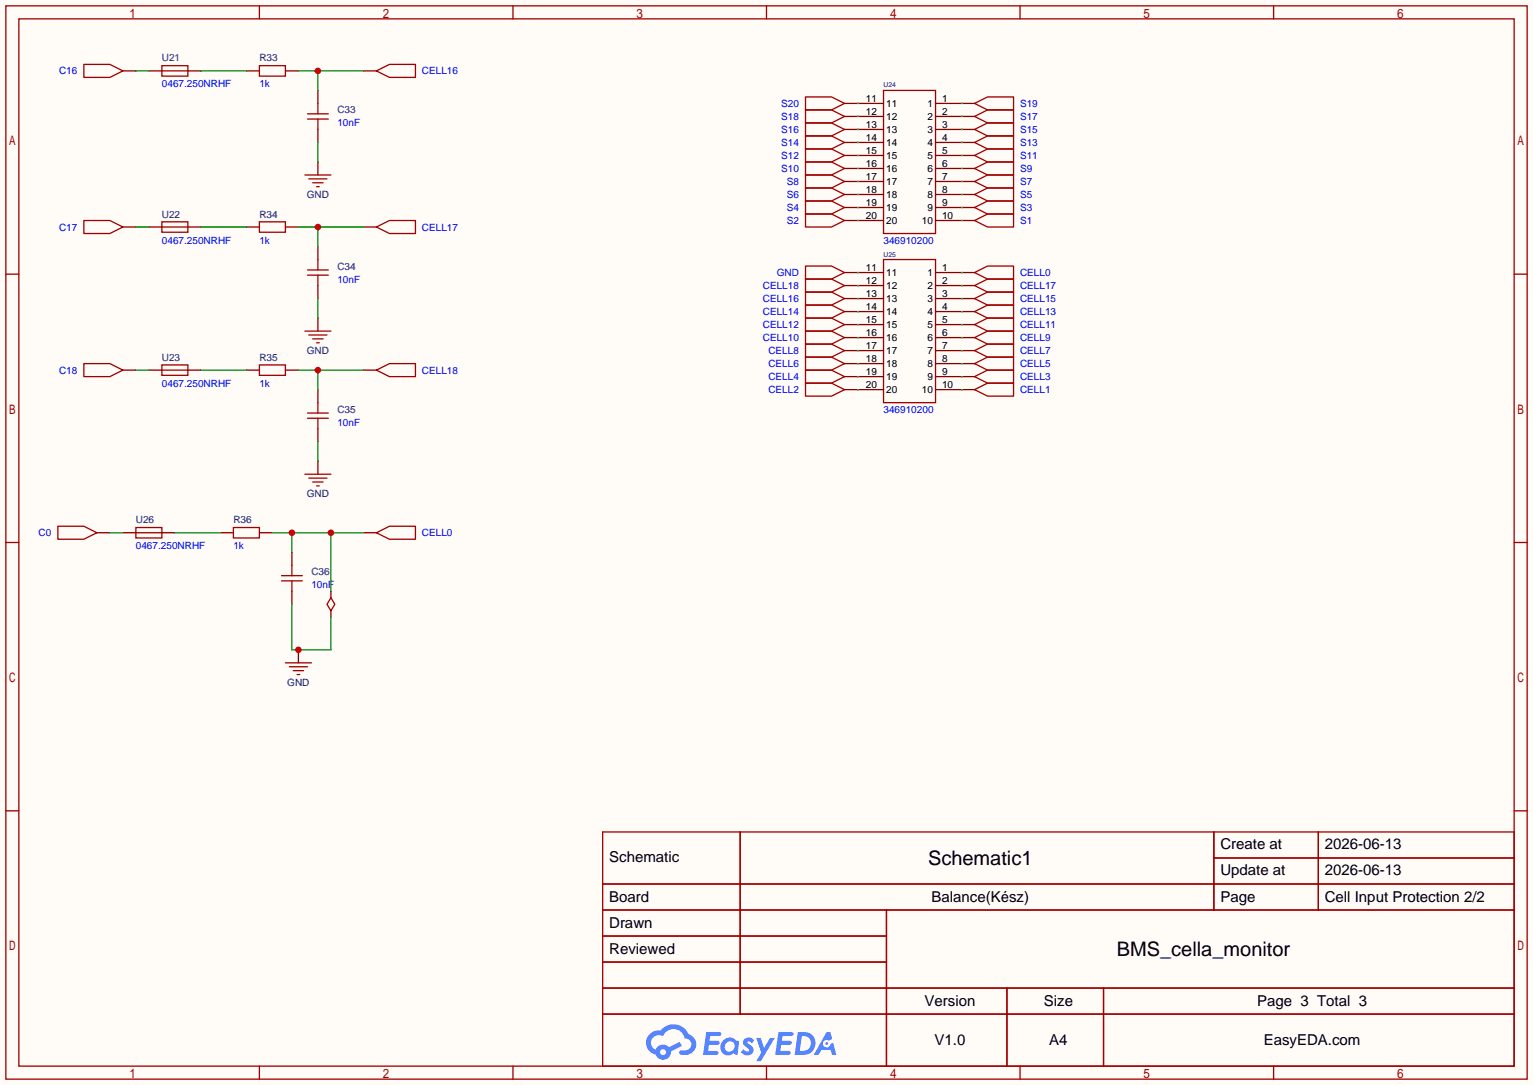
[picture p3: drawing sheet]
<svg xmlns="http://www.w3.org/2000/svg" width="299mm" height="212mm" viewBox="0 0 299 212" stroke-linecap="round" stroke-linejoin="round" font-family="sans-serif">
<path d="M0 0h299.5v211.8h-299.5z" fill="#fffcf7"/>
<g fill="none" stroke="#a10000" stroke-width=".25">
<path d="M1.1 1.1h297.2v209.6h-297.2zM3.7 3.7h292.1v204.5h-292.1zM50.7 1.1v2.6M100.2 1.1v2.6M149.7 1.1v2.6M199.3 1.1v2.6M248.8 1.1v2.6M1.1 53.5h2.6M295.8 53.5h2.5M1.1 105.9h2.6M295.8 105.9h2.5M1.1 158.3h2.6"/>
<path d="M295.8 158.3h2.5M117.7 162.4h178.1v45.8h-178.1zM117.7 172.6h178.1M117.7 177.7h178.1M144.6 162.4v35.6M173.2 177.7v30.5M237.1 162.4v15.3M237.1 167.5h58.7M257.5 162.4v15.3M117.7 182.8h55.5M117.7 192.9h178.1M117.7 187.8h55.5"/>
<path d="M117.7 198h178.1M196.7 192.9v15.3M215.6 192.9v15.3M50.7 208.2v2.5M100.2 208.2v2.5M149.7 208.2v2.5M199.3 208.2v2.5M248.8 208.2v2.5"/>
</g>
<g fill="#5487ff">
<path d="M145.5 202.8a1.3 1.3 0 0 1 1.8 .3l-.4 .6a.54 .54 0 0 0-.9-.2l.1 .2a1.58 1.58 0 0 1 1.1 1.6 1.43 1.43 0 0 1-2.5 .1l.5-.6a.64 .64 0 0 0 .5 .5 .64 .64 0 0 0 .7-.3l-.2-.2a1.35 1.35 0 0 1-.9-1.8z"/>
<path d="M147.7 202.7h.9l.7 1.9 1.1-1.9h.9l-2.7 4.5h-.9l1-1.7z"/>
<path d="M138 201.5h1.6a1.31 1.31 0 0 1 1.2 .2 .4 .4 0 0 1-.3 .6h-1.8l-.1 .9h1.6a.4 .4 0 0 1 .4 .4 .4 .4 0 0 1-.4 .4h-1.7l-.2 1.2h.8a1.23 1.23 0 0 1 1.2 .2 .39 .39 0 0 1-.3 .6h-2.7z"/>
<path d="M152.1 201.5h1.6a1.32 1.32 0 0 1 1.3 .2 .39 .39 0 0 1-.4 .6h-1.7l-.2 .9h1.7a.4 .4 0 0 1 .3 .4 .4 .4 0 0 1-.4 .4h-1.7l-.2 1.2h.8a1.23 1.23 0 0 1 1.2 .2 .39 .39 0 0 1-.3 .6h-2.7z"/>
<path d="M161.5 201.5h.7l.4 1.3-.7 .4a.75 .75 0 0 0-1.1 .3 .75 .75 0 0 0 .5 1 .75 .75 0 0 0 .9-.6l.6-.3 .6 2.4h-.9l-.2-1h-1.9l-.5 1h-.9z"/>
<path d="M155.9 201.5l-.7 4.5h1.5a2.27 2.27 0 0 0 2.6-2.3 2.27 2.27 0 0 0-2.7-2.2zM156.6 202.3a1.5 1.5 0 0 1 1.8 1.5 1.5 1.5 0 0 1-1.9 1.4h-.3z"/>
<path d="M141.3 203.1a1.6 1.6 0 0 0-.3 2.3 1.6 1.6 0 0 0 2.3 .2l.8 .4 .3-2.5-.2-.3h-.4a1.58 1.58 0 0 0-2.5-.1zM141.9 203.6a.99 .99 0 0 1 1.6 .3 .99 .99 0 0 1-.9 1.4 .94 .94 0 0 1-1-.5 .94 .94 0 0 1 .3-1.2z"/>
<path d="M126.9 201.9a2.37 2.37 0 0 0 1.2 4 1.54 1.54 0 0 0 1.7 1 1.54 1.54 0 0 0 1.3-1.6l2.1-1.1-.5-.8-2 1.1a1.57 1.57 0 0 0-2.6 .4 1.5 1.5 0 0 1-.8-2.1 1.5 1.5 0 0 1 2.2-.5 2.23 2.23 0 0 1 2.3-1.4 2.23 2.23 0 0 1 2 1.8 1.16 1.16 0 0 1 1.2 1.1 1.16 1.16 0 0 1-1 1.3h-.7a.47 .47 0 0 0-.6 .3 .47 .47 0 0 0 .4 .6 2.17 2.17 0 0 0 2.5-1 2.17 2.17 0 0 0-.3-2.7l-.8-.4a3.2 3.2 0 0 0-5.4-.7l-1.2 .1zM129 205.4a.58 .58 0 0 1 1.1 0 .58 .58 0 0 1-1.1 0z"/>
<circle cx="161.5" cy="203.8" r=".28"/>
</g>
<g fill="none" stroke="#a10000" stroke-width=".25">
<path d="M16.4 12.6h5.1l2.5 1.2-2.5 1.3h-5.1zM31.6 12.8h5.1v2.1h-5.1zM31.6 13.8h5.1M50.7 12.8h5.1v2.1h-5.1zM73.5 13.8l2.6-1.2h5.1v2.5h-5.1zM157.4 18.9h5l2.6 1.3-2.6 1.3h-5zM172.6 17.7h10.2v27.9h-10.2zM60.1 23.2h4M60.1 22.2h4M62.1 20.2v2M62.1 23.2v2.1M157.4 34.2h5l2.6 1.2-2.6 1.3h-5z"/>
<path d="M157.4 21.5h5l2.6 1.2-2.6 1.3h-5zM157.4 26.5h5l2.6 1.3-2.6 1.3h-5zM157.4 36.7h5l2.6 1.3-2.6 1.2h-5zM157.4 24h5l2.6 1.3-2.6 1.2h-5zM157.4 39.2h5l2.6 1.3-2.6 1.3h-5zM157.4 31.6h5l2.6 1.3-2.6 1.3h-5zM157.4 29.1h5l2.6 1.3-2.6 1.2h-5zM190.4 30.4l2.5-1.3h5.1v2.5h-5.1zM190.4 25.3l2.5-1.3h5.1v2.5h-5.1zM190.4 27.8l2.5-1.3h5.1v2.6h-5.1zM190.4 32.9l2.5-1.3h5.1v2.6h-5.1zM190.4 22.7l2.5-1.2h5.1v2.5h-5.1z"/>
<path d="M190.4 20.2l2.5-1.3h5.1v2.6h-5.1zM190.4 35.4l2.5-1.2h5.1v2.5h-5.1zM190.4 38l2.5-1.3h5.1v2.5h-5.1zM16.4 43.1h5.1l2.5 1.2-2.5 1.3h-5.1zM31.6 43.3h5.1v2h-5.1zM31.6 44.3h5.1M50.7 43.3h5.1v2h-5.1zM60.1 53.7h4M60.1 52.7h4M62.1 50.7v2M62.1 53.7v2.1M73.5 44.3l2.6-1.2h5.1v2.5h-5.1z"/>
<path d="M157.4 41.8h5l2.6 1.3-2.6 1.2h-5zM157.4 51.9h5l2.6 1.3-2.6 1.3h-5zM157.4 54.5h5l2.6 1.3-2.6 1.2h-5zM157.4 57h5l2.6 1.3-2.6 1.3h-5zM157.4 59.6h5l2.6 1.2-2.6 1.3h-5zM172.6 50.7h10.2v27.9h-10.2zM190.4 40.5l2.5-1.3h5.1v2.6h-5.1zM190.4 43.1l2.5-1.3h5.1v2.5h-5.1zM190.4 53.2l2.5-1.3h5.1v2.6h-5.1zM190.4 55.8l2.5-1.3h5.1v2.5h-5.1zM190.4 58.3l2.5-1.3h5.1v2.6h-5.1zM16.4 71h5.1l2.5 1.3-2.5 1.2h-5.1z"/>
<path d="M31.6 71.2h5.1v2.1h-5.1zM31.6 72.3h5.1M50.7 71.2h5.1v2.1h-5.1zM62.1 78.6v2M73.5 72.3l2.6-1.3h5.1v2.5h-5.1zM157.4 64.6h5l2.6 1.3-2.6 1.3h-5zM157.4 62.1h5l2.6 1.3-2.6 1.2h-5zM157.4 67.2h5l2.6 1.3-2.6 1.2h-5zM157.4 74.8h5l2.6 1.3-2.6 1.2h-5zM157.4 69.7h5l2.6 1.3-2.6 1.3h-5zM157.4 72.3h5l2.6 1.2-2.6 1.3h-5zM190.4 73.5l2.5-1.2h5.1v2.5h-5.1z"/>
<path d="M190.4 60.8l2.5-1.2h5.1v2.5h-5.1zM190.4 63.4l2.5-1.3h5.1v2.5h-5.1zM190.4 65.9l2.5-1.3h5.1v2.6h-5.1zM190.4 68.5l2.5-1.3h5.1v2.5h-5.1zM190.4 76.1l2.5-1.3h5.1v2.5h-5.1zM190.4 71l2.5-1.3h5.1v2.6h-5.1zM60.1 81.7h4M60.1 80.6h4M62.1 81.7v2M11.3 102.7h5.1l2.5 1.3-2.5 1.3h-5.1zM26.5 103h5.1v2h-5.1zM26.5 104h5.1"/>
<path d="M45.6 103h5.1v2h-5.1zM55 113.4h4.1M55 112.4h4.1M57 110.4v2M57 113.4v2M73.5 104l2.6-1.3h5.1v2.6h-5.1zM55.8 129.4h5M56.5 130.2h3.6M57.3 130.9h2M58 131.7h.5"/>
</g>
<g fill="none" stroke="#870000" stroke-width=".25">
<path d="M24 13.8h2.5M29.1 13.8h2.5M36.7 13.8h2.5M48.1 13.8h2.6M55.8 13.8h2.5M62.1 17.7v2.5M71 13.8h2.5M62.1 25.3v2.5M165 20.2h7.6M165 22.7h7.6M165 25.3h7.6M165 27.8h7.6"/>
<path d="M165 30.4h7.6M165 32.9h7.6M165 35.4h7.6M165 38h7.6M182.8 20.2h7.6M182.8 22.7h7.6M182.8 25.3h7.6M182.8 27.8h7.6M182.8 30.4h7.6M182.8 32.9h7.6M182.8 35.4h7.6M182.8 38h7.6"/>
<path d="M24 44.3h2.5M29.1 44.3h2.5M36.7 44.3h2.5M48.1 44.3h2.6M55.8 44.3h2.5M62.1 48.1v2.6M62.1 55.8v2.5M71 44.3h2.5M165 40.5h7.6M165 43.1h7.6M165 53.2h7.6M165 55.8h7.6"/>
<path d="M165 58.3h7.6M182.8 40.5h7.6M182.8 43.1h7.6M182.8 53.2h7.6M182.8 55.8h7.6M182.8 58.3h7.6M24 72.3h2.5M29.1 72.3h2.5M36.7 72.3h2.5M48.1 72.3h2.6M55.8 72.3h2.5M62.1 76.1v2.5"/>
<path d="M71 72.3h2.5M165 60.8h7.6M165 63.4h7.6M165 65.9h7.6M165 68.5h7.6M165 71h7.6M165 73.5h7.6M165 76.1h7.6M182.8 60.8h7.6M182.8 63.4h7.6M182.8 65.9h7.6M182.8 68.5h7.6"/>
<path d="M182.8 71h7.6M182.8 73.5h7.6M182.8 76.1h7.6M62.1 83.7v2.5M18.9 104h2.6M24 104h2.5M31.6 104h2.6M43.1 104h2.5M50.7 104h2.5M57 107.8v2.6M57 115.4v2.6M71 104h2.5"/>
<path d="M58.3 126.9v2.5"/>
</g>
<path d="M26.5 13.8h2.6M39.2 13.8h8.9M26.5 44.3h2.6M39.2 44.3h8.9M26.5 72.3h2.6M39.2 72.3h8.9M34.2 104h8.9M53.2 104h17.8M57 104v3.8M64.6 104v11.4" fill="none" stroke="#008700" stroke-width=".25"/>
<g fill="#c00">
<circle cx="57" cy="104" r=".63"/>
<circle cx="64.6" cy="104" r=".63"/>
</g>
<path d="M58.3 72.3h12.7M62.1 72.3v3.8" fill="none" stroke="#008700" stroke-width=".25"/>
<circle cx="62.1" cy="72.3" r=".63" fill="#c00"/>
<path d="M58.3 44.3h12.7M62.1 44.3v3.8" fill="none" stroke="#008700" stroke-width=".25"/>
<circle cx="62.1" cy="44.3" r=".63" fill="#c00"/>
<path d="M58.3 13.8h12.7M62.1 13.8v3.9" fill="none" stroke="#008700" stroke-width=".25"/>
<circle cx="62.1" cy="13.8" r=".63" fill="#c00"/>
<path d="M62.1 31.6v2.6M62.1 62.1v2.5M62.1 90v2.6M64.6 115.4v1.3M64.6 119.3v1.2" fill="none" stroke="#870000" stroke-width=".25"/>
<g fill="none" stroke="#a10000" stroke-width=".25">
<path d="M59.6 34.2h5M60.3 34.9h3.6M61.1 35.7h2M61.8 36.4h.6M59.6 64.6h5M60.3 65.4h3.6M61.1 66.2h2M61.8 66.9h.6M59.6 92.6h5M60.3 93.3h3.6M61.1 94.1h2M61.8 94.9h.6"/>
<path d="M64.6 116.7l.8 1.3-.8 1.3-.7-1.3z"/>
</g>
<g fill="none" stroke="#008700" stroke-width=".25">
<path d="M62.1 27.8v3.8M167.5 38h.1M167.5 35.4h.1M167.5 32.9h.1M167.5 30.4h.1M167.5 27.8h.1M167.5 25.3h.1M167.5 22.7h.1M167.5 20.2h.1M187.8 38h.1M187.8 35.4h.1M187.8 32.9h.1"/>
<path d="M187.8 30.4h.1M187.8 27.8h.1M187.8 25.3h.1M187.8 22.7h.1M187.8 20.2h.1M62.1 58.3v3.8M167.5 43.1h.1M167.5 40.5h.1M167.5 58.3h.1M167.5 55.8h.1M167.5 53.2h.1M187.8 43.1h.1"/>
<path d="M187.8 40.5h.1M187.8 58.3h.1M187.8 55.8h.1M187.8 53.2h.1M167.5 76.1h.1M167.5 73.5h.1M167.5 71h.1M167.5 68.5h.1M167.5 65.9h.1M167.5 63.4h.1M167.5 60.8h.1M187.8 76.1h.1"/>
<path d="M187.8 73.5h.1M187.8 71h.1M187.8 68.5h.1M187.8 65.9h.1M187.8 63.4h.1M187.8 60.8h.1M62.1 86.2v3.8M57 118v8.9h7.6v-6.4"/>
</g>
<circle cx="58.3" cy="126.9" r=".63" fill="#c00"/>
<path d="M21.5 104h2.5" fill="none" stroke="#008700" stroke-width=".25"/>
<g font-size="3.9">
<text x="181.3" y="168.9">Schematic1</text>
<text x="218.2" y="186.7">BMS_cella_monitor</text>
</g>
<g font-size="2.9">
<text x="238.4" y="165.9">Create at</text>
<text x="258.8" y="165.9">2026-06-13</text>
<text x="119" y="168.4">Schematic</text>
<text x="238.4" y="170.9">Update at</text>
<text x="258.8" y="170.9">2026-06-13</text>
<text x="119" y="176">Board</text>
<text x="182" y="176">Balance(Kész)</text>
<text x="238.4" y="176">Page</text>
<text x="258.8" y="176">Cell Input Protection 2/2</text>
<text x="119" y="181.1">Drawn</text>
<text x="119" y="186.2">Reviewed</text>
<text x="180.6" y="196.3">Version</text>
<text x="203.9" y="196.3">Size</text>
<text x="245.6" y="196.3">Page 3 Total 3</text>
<text x="182.6" y="204">V1.0</text>
<text x="205" y="204">A4</text>
<text x="246.9" y="204">EasyEDA.com</text>
</g>
<g font-size="2" fill="#000080">
<text x="31.6" y="12">U21</text>
<text x="50.7" y="12">R33</text>
<text x="65.9" y="22.1">C33</text>
<text x="59.9" y="38.7">GND</text>
<text x="31.6" y="42.5">U22</text>
<text x="50.7" y="42.5">R34</text>
<text x="65.9" y="52.6">C34</text>
<text x="31.6" y="70.4">U23</text>
<text x="50.7" y="70.4">R35</text>
<text x="59.9" y="69.1">GND</text>
<text x="65.9" y="80.6">C35</text>
<text x="59.9" y="97.1">GND</text>
<text x="26.5" y="102.2">U26</text>
<text x="45.6" y="102.2">R36</text>
<text x="60.8" y="112.3">C36</text>
<text x="56.1" y="133.9">GND</text>
</g>
<g font-size="2" fill="#00f">
<text x="11.5" y="14.5">C16</text>
<text x="31.6" y="17.1">0467.250NRHF</text>
<text x="50.7" y="17.1">1k</text>
<text x="82.4" y="14.5">CELL16</text>
<text x="152.6" y="23.4">S18</text>
<text x="152.6" y="20.9">S20</text>
<text x="199.3" y="23.4">S17</text>
<text x="199.3" y="20.9">S19</text>
<text x="65.9" y="24.7">10nF</text>
<text x="152.6" y="28.5">S14</text>
<text x="152.6" y="26">S16</text>
<text x="199.3" y="26">S15</text>
<text x="199.3" y="28.5">S13</text>
<text x="152.6" y="33.6">S10</text>
<text x="152.6" y="31">S12</text>
<text x="199.3" y="31">S11</text>
<text x="199.3" y="33.6">S9</text>
<text x="153.7" y="36.1">S8</text>
<text x="153.7" y="38.7">S6</text>
<text x="153.7" y="41.2">S4</text>
<text x="199.3" y="41.2">S3</text>
<text x="199.3" y="36.1">S7</text>
<text x="199.3" y="38.7">S5</text>
<text x="11.5" y="45">C17</text>
<text x="31.6" y="47.5">0467.250NRHF</text>
<text x="50.7" y="47.5">1k</text>
<text x="82.4" y="45">CELL17</text>
<text x="153.7" y="43.7">S2</text>
<text x="172.6" y="47.5">346910200</text>
<text x="199.3" y="43.7">S1</text>
<text x="151.7" y="53.9">GND</text>
<text x="199.3" y="53.9">CELL0</text>
<text x="65.9" y="55.2">10nF</text>
<text x="149" y="56.4">CELL18</text>
<text x="149" y="59">CELL16</text>
<text x="199.3" y="56.4">CELL17</text>
<text x="199.3" y="59">CELL15</text>
<text x="149" y="61.5">CELL14</text>
<text x="149" y="64.1">CELL12</text>
<text x="199.3" y="61.5">CELL13</text>
<text x="199.3" y="64.1">CELL11</text>
<text x="149" y="66.6">CELL10</text>
<text x="150.1" y="69.1">CELL8</text>
<text x="150.1" y="71.7">CELL6</text>
<text x="199.3" y="66.6">CELL9</text>
<text x="199.3" y="69.1">CELL7</text>
<text x="199.3" y="71.7">CELL5</text>
<text x="11.5" y="72.9">C18</text>
<text x="31.6" y="75.5">0467.250NRHF</text>
<text x="50.7" y="75.5">1k</text>
<text x="82.4" y="72.9">CELL18</text>
<text x="150.1" y="76.8">CELL2</text>
<text x="150.1" y="74.2">CELL4</text>
<text x="199.3" y="74.2">CELL3</text>
<text x="199.3" y="76.8">CELL1</text>
<text x="65.9" y="83.1">10nF</text>
<text x="172.6" y="80.6">346910200</text>
<text x="7.5" y="104.7">C0</text>
<text x="26.5" y="107.2">0467.250NRHF</text>
<text x="45.6" y="107.2">1k</text>
<text x="82.4" y="104.7">CELL0</text>
<text x="60.8" y="114.9">10nF</text>
</g>
<g font-size="2">
<text x="169.1" y="19.8">11</text>
<text x="169.1" y="22.4">12</text>
<text x="173.1" y="20.9">11</text>
<text x="173.1" y="23.4">12</text>
<text x="181.2" y="20.9">1</text>
<text x="181.2" y="23.4">2</text>
<text x="184" y="19.8">1</text>
<text x="184" y="22.4">2</text>
<text x="169.1" y="24.9">13</text>
<text x="169.1" y="27.5">14</text>
<text x="173.1" y="25.9">13</text>
<text x="173.1" y="28.5">14</text>
<text x="181.2" y="25.9">3</text>
<text x="181.2" y="28.5">4</text>
<text x="184" y="24.9">3</text>
<text x="184" y="27.5">4</text>
<text x="169.1" y="30">15</text>
<text x="169.1" y="32.5">16</text>
<text x="169.1" y="35.1">17</text>
<text x="173.1" y="31">15</text>
<text x="173.1" y="33.6">16</text>
<text x="181.2" y="31">5</text>
<text x="181.2" y="33.6">6</text>
<text x="184" y="30">5</text>
<text x="184" y="32.5">6</text>
<text x="184" y="35.1">7</text>
<text x="169.1" y="37.6">18</text>
<text x="169.1" y="40.2">19</text>
<text x="173.1" y="36.1">17</text>
<text x="173.1" y="38.6">18</text>
<text x="173.1" y="41.2">19</text>
<text x="181.2" y="36.1">7</text>
<text x="181.2" y="38.6">8</text>
<text x="181.2" y="41.2">9</text>
<text x="184" y="37.6">8</text>
<text x="184" y="40.2">9</text>
<text x="169.1" y="42.7">20</text>
<text x="173.1" y="43.7">20</text>
<text x="180.1" y="43.7">10</text>
<text x="184" y="42.7">10</text>
<text x="169.1" y="52.9">11</text>
<text x="173.1" y="53.9">11</text>
<text x="181.2" y="53.9">1</text>
<text x="184" y="52.9">1</text>
<text x="169.1" y="55.4">12</text>
<text x="169.1" y="57.9">13</text>
<text x="173.1" y="56.4">12</text>
<text x="173.1" y="59">13</text>
<text x="181.2" y="56.4">2</text>
<text x="181.2" y="59">3</text>
<text x="184" y="55.4">2</text>
<text x="184" y="57.9">3</text>
<text x="169.1" y="60.5">14</text>
<text x="169.1" y="63">15</text>
<text x="169.1" y="65.6">16</text>
<text x="173.1" y="61.5">14</text>
<text x="173.1" y="64">15</text>
<text x="181.2" y="61.5">4</text>
<text x="181.2" y="64">5</text>
<text x="184" y="60.5">4</text>
<text x="184" y="63">5</text>
<text x="184" y="65.6">6</text>
<text x="169.1" y="68.1">17</text>
<text x="169.1" y="70.6">18</text>
<text x="173.1" y="66.6">16</text>
<text x="173.1" y="69.1">17</text>
<text x="173.1" y="71.7">18</text>
<text x="181.2" y="66.6">6</text>
<text x="181.2" y="69.1">7</text>
<text x="181.2" y="71.7">8</text>
<text x="184" y="68.1">7</text>
<text x="184" y="70.6">8</text>
<text x="169.1" y="73.2">19</text>
<text x="169.1" y="75.7">20</text>
<text x="173.1" y="74.2">19</text>
<text x="173.1" y="76.7">20</text>
<text x="180.1" y="76.7">10</text>
<text x="181.2" y="74.2">9</text>
<text x="184" y="73.2">9</text>
<text x="184" y="75.7">10</text>
</g>
<g font-size="1.3" fill="#000080">
<text x="172.6" y="17.1">U24</text>
<text x="172.6" y="50.1">U25</text>
</g>
</svg>
